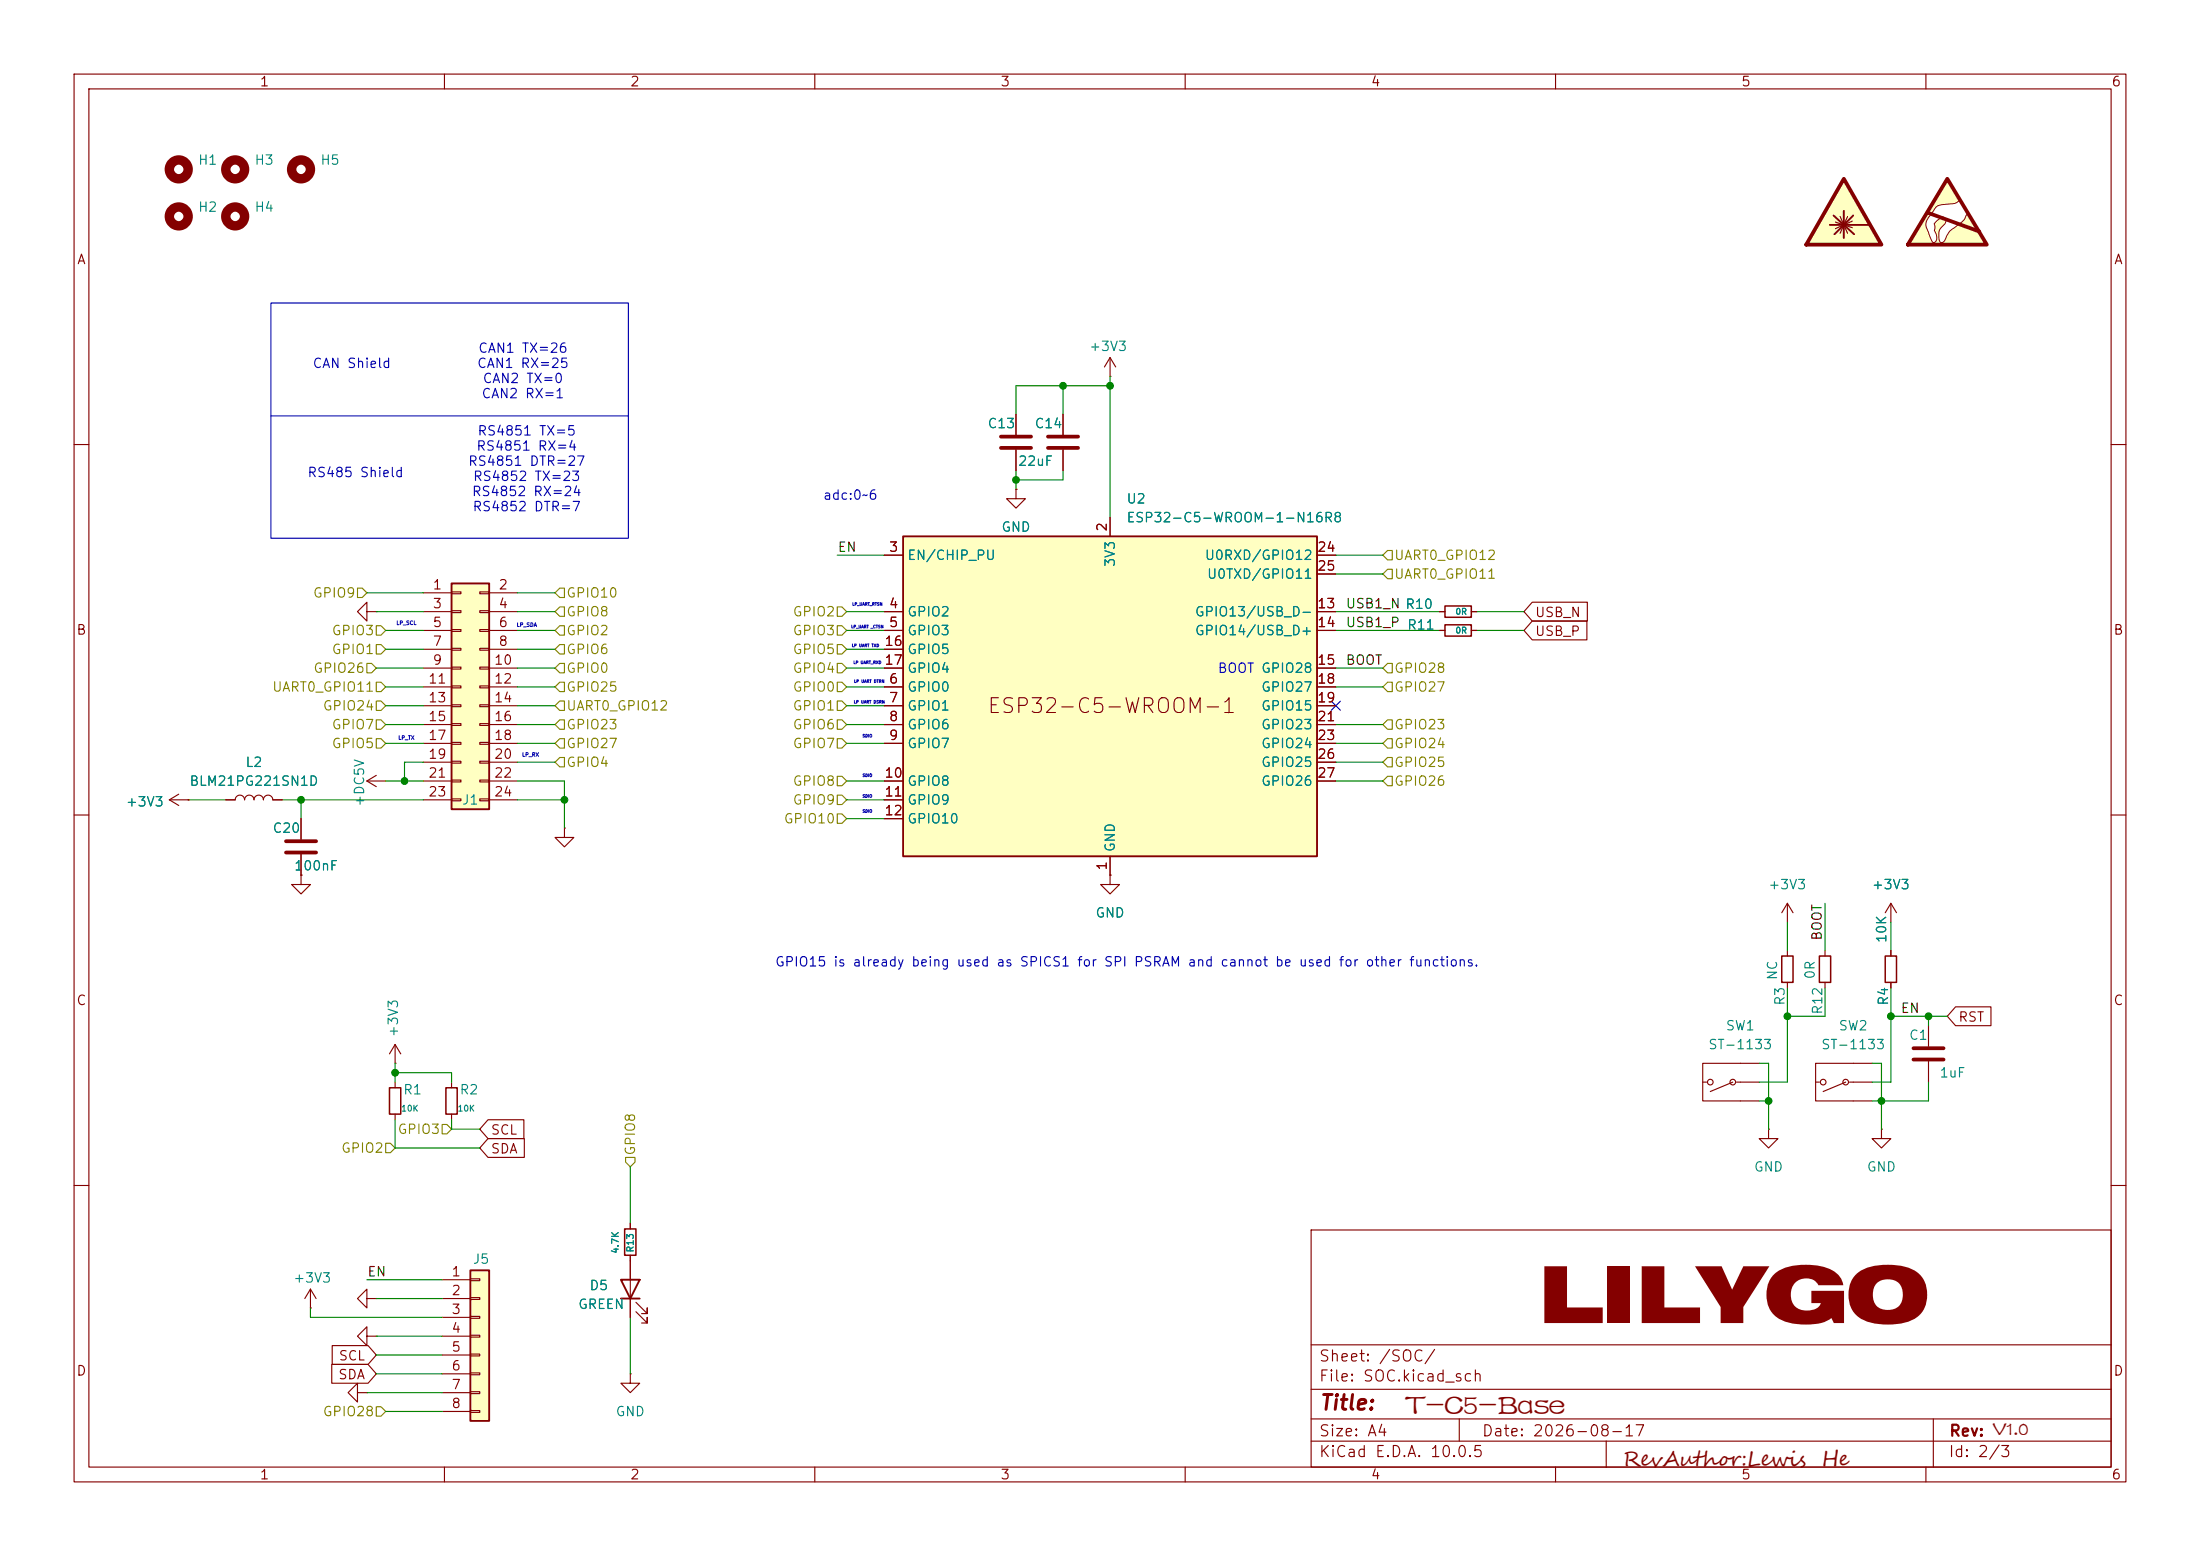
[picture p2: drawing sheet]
<svg xmlns="http://www.w3.org/2000/svg" width="297mm" height="210mm" viewBox="0 0 297 210" stroke-linecap="round" stroke-linejoin="round" font-family="sans-serif">
<g fill="none" stroke="#840000" stroke-width=".15">
<path d="M10 10h277v190h-277zM12 12h273v186h-273zM60 10v2M110 10v2M160 10v2M210 10v2M260 10v2M10 60h2M285 60h2M194.3 82.6h.8M198.6 82.6h.8M10 110h2"/>
<path d="M149.9 118.1v1.3h1.2l-1.2 1.3-1.3-1.3h1.3M149.9 118.1h.1M285 110h2M241.3 121.9v2.6M241.3 128.3v.7M241.3 132.6v.8M241.3 121.9l-.8 1.3M241.3 121.9l.8 1.3M246.4 128.3v.7M246.4 132.6v.8M53.3 143.5h.1M53.3 141v2.5"/>
<path d="M53.3 146.1v.7M53.3 150.4v.7M53.3 141l-.7 1.2M53.3 141l.8 1.2M61 146.1v.7M61 150.4v.7M229.9 146.1h.5M233.9 146.1l-3 1.2M234.4 146.1h3.1M237.5 143.5h-7.6v5.1h7.6M10 160h2M41.9 176.5h.1"/>
<path d="M41.9 174l.8 1.3M41.9 174l-.8 1.3M41.9 174v2.5M49.5 175.3v1.2l-1.2-1.2 1.2-1.3v1.3h1.3M50.8 175.3h.1M177 166h108v32h-108zM285 160h2M48.3 188v1.2l-1.3-1.2 1.3-1.3v1.3h1.2M49.5 188h.1M49.5 180.3v1.3l-1.2-1.3 1.2-1.2v1.2h1.3M50.8 180.3h.1M60 198v2"/>
<path d="M110 198v2M160 198v2M177 194.5h108M177 191.5h108M177 187.5h108M177 181.5h108M197 191.5v3M210 198v2M216.8 194.5v3.6M260 198v2M261 191.5v6.5"/>
<circle cx="230.9" cy="146.1" r=".38"/>
<circle cx="233.9" cy="146.1" r=".38"/>
</g>
<circle cx="31.7" cy="29.2" r="1.27" fill="none" stroke="#840000" stroke-width="1.3"/>
<path d="M195.1 81.8h3.5v1.5h-3.5zM240.5 129h1.6v3.6h-1.6zM245.6 129h1.5v3.6h-1.5zM52.6 146.8h1.5v3.6h-1.5zM60.2 146.8h1.5v3.6h-1.5z" fill="none" stroke="#840000" stroke-width=".2"/>
<path d="M121.9 72.4h55.9v43.2h-55.9z" fill="#ffffc2"/>
<path d="M121.9 72.4h55.9v43.2h-55.9zM83.8 172.7h2.6l-1.3 2.6zM83.8 175.3h2.6" fill="none" stroke="#840000" stroke-width=".25"/>
<g fill="none" stroke="#840000" stroke-width=".15">
<path d="M119.4 74.9h2.5M149.9 69.9v2.5M177.8 74.9h2.5M177.8 77.5h2.5M119.4 82.6h2.5M119.4 85.1h2.5M119.4 92.7h2.5M119.4 95.3h2.5M119.4 97.8h2.5M119.4 90.2h2.5M119.4 87.6h2.5M177.8 82.6h2.5"/>
<path d="M177.8 85.1h2.5M177.8 92.7h2.5M177.8 95.3h2.5M177.8 97.8h2.5M177.8 90.2h2.5M119.4 100.3h2.5M119.4 105.4h2.5M119.4 108h2.5M119.4 110.5h2.5M149.9 115.6v2.5M177.8 100.3h2.5M177.8 105.4h2.5"/>
<path d="M177.8 102.9h2.5M255.3 121.9l-.8 1.3M255.3 121.9l.7 1.3M255.3 121.9v2.6M260.3 138.4v2.8M238.8 152.4v1.3h1.2l-1.2 1.2-1.3-1.2h1.3M238.8 152.4h.1M245.1 146.1h.5M249.2 146.1l-3.1 1.2M249.7 146.1h3M252.7 143.5h-7.6v5.1h7.6M260.3 143.3v2.8"/>
<path d="M85.1 165.1v.8M85.1 169.4v8.4M85.9 177l1.5 1.6v-.8v.8h-.8M85.9 175.8l1.5 1.5v-.8v.8h-.8M85.1 185.4v1.3h1.3l-1.3 1.3-1.3-1.3h1.3M85.1 185.4h.1"/>
<circle cx="246.1" cy="146.1" r=".38"/>
<circle cx="249.2" cy="146.1" r=".38"/>
</g>
<path d="M84.3 165.9h1.6v3.5h-1.6z" fill="none" stroke="#840000" stroke-width=".2"/>
<g fill="none" stroke="#840000" stroke-width="1.3">
<circle cx="24.1" cy="29.2" r="1.27"/>
<circle cx="24.1" cy="22.9" r="1.27"/>
<circle cx="31.7" cy="22.9" r="1.27"/>
<circle cx="40.6" cy="22.9" r="1.27"/>
</g>
<path d="M258.3 143h4.1M258.3 141.5h4.1" fill="none" stroke="#840000" stroke-width=".51"/>
<path d="M248.9 24.1l5.1 8.9h-10.2z" fill="#ffffc2"/>
<path d="M248.9 24.1l5.1 8.9h-10.2z" fill="none" stroke="#840000" stroke-width=".51"/>
<path d="M247 30.4h5.5M247.5 29.1l2.8 2.5M248.9 28.4v3.7M250.2 29.1l-2.6 2.5" fill="none" stroke="#840000" stroke-width=".25"/>
<path d="M247.8 30l2.3 .7M248.4 29.2l1 2.3M249.4 29.2l-1 2.3M250.1 29.8l-2.3 1.1" fill="none" stroke="#840000" stroke-width=".15"/>
<path d="M262.8 24.1l.5 .5 1.3 2.2a1.07 1.07 0 0 1-.9 .7l-.8 .1a1.77 1.77 0 0 0-2 1l-.1 .2a1.86 1.86 0 0 0-.4 2.6v.1a2.27 2.27 0 0 0 .6 1.2 .77 .77 0 0 0 .4-1.2l-.3-.4 .1-.6-.1-.3 .7-.7a.44 .44 0 0 1 .7-.1 .32 .32 0 0 1 .2 .2 .32 .32 0 0 1 0 .3l-.1 .3a1.94 1.94 0 0 0-.7 2.4l.2 .1h.2a1.25 1.25 0 0 0 .5-.9 4.9 4.9 0 0 1 1.8-1.6 2.07 2.07 0 0 0 .9-1.2l.2-.2h.1l2.5 4.3h-10.8z" fill="#ffffc2"/>
<path d="M260.2 28.7l7 2.5M262.9 24.1l5.3 8.9h-10.6zM38.6 115.1h4.1M38.6 113.5h4.1" fill="none" stroke="#840000" stroke-width=".51"/>
<path d="M262.8 24.1l.5 .5 1.3 2.2a1.07 1.07 0 0 1-.9 .7l-.8 .1a1.77 1.77 0 0 0-2 1l-.1 .2a1.86 1.86 0 0 0-.4 2.6v.1a2.27 2.27 0 0 0 .6 1.2 .77 .77 0 0 0 .4-1.2l-.3-.4 .1-.6-.1-.3 .7-.7a.44 .44 0 0 1 .7-.1 .32 .32 0 0 1 .2 .2 .32 .32 0 0 1 0 .3l-.1 .3a1.94 1.94 0 0 0-.7 2.4l.2 .1h.2a1.25 1.25 0 0 0 .5-.9 4.9 4.9 0 0 1 1.8-1.6 2.07 2.07 0 0 0 .9-1.2l.2-.2h.1l2.5 4.3h-10.8z" fill="none" stroke="#840000" stroke-width=".14"/>
<path d="M254.5 129h1.5v3.6h-1.5z" fill="none" stroke="#840000" stroke-width=".2"/>
<g fill="none" stroke="#840000" stroke-width=".15">
<path d="M22.9 108h2.5M22.9 108l1.2 .7M24.1 107.2l-1.2 .8M25.4 108h.1M30.5 108h1.2a.64 .64 0 0 1 .7-.7 .64 .64 0 0 1 .6 .7 .64 .64 0 0 1 .7-.7 .64 .64 0 0 1 .6 .7 .64 .64 0 0 1 .6-.7 .64 .64 0 0 1 .7 .7 .64 .64 0 0 1 .6-.7 .64 .64 0 0 1 .6 .7h1.3M40.6 118.1v1.3h1.3l-1.3 1.3-1.2-1.3h1.2M40.6 118.1h.1M40.6 110.5v2.8M40.6 115.3v2.8M49.5 105.4l1.3 .8M49.5 105.4h2.6M50.8 104.6l-1.3 .8"/>
<path d="M76.2 111.8v1.2h1.3l-1.3 1.3-1.3-1.3h1.3M76.2 111.8h.1M255.3 128.3v.7M255.3 132.6v.8"/>
</g>
<path d="M61 78.7h5v30.5h-5z" fill="#ffffc2"/>
<path d="M61 78.7h5v30.5h-5z" fill="none" stroke="#840000" stroke-width=".25"/>
<g fill="none" stroke="#840000" stroke-width=".15">
<path d="M61 79.9h1.2v.2h-1.2zM64.8 79.9h1.2v.2h-1.2zM49.5 82.6v-1.3l-1.2 1.3 1.2 1.2v-1.2h1.3M50.8 82.6h.1M57.1 80h3.9M57.1 82.6h3.9M57.1 85.1h3.9M57.1 87.6h3.9M57.1 90.2h3.9M57.1 92.7h3.9M57.1 95.3h3.9M57.1 97.8h3.9"/>
<path d="M61 82.4h1.2v.3h-1.2zM61 85h1.2v.2h-1.2zM61 87.5h1.2v.3h-1.2zM61 90h1.2v.3h-1.2zM61 92.6h1.2v.2h-1.2zM61 95.1h1.2v.3h-1.2zM61 97.7h1.2v.2h-1.2zM64.8 82.4h1.2v.3h-1.2zM64.8 85h1.2v.2h-1.2zM64.8 87.5h1.2v.3h-1.2zM64.8 90h1.2v.3h-1.2zM64.8 92.6h1.2v.2h-1.2z"/>
<path d="M64.8 95.1h1.2v.3h-1.2zM64.8 97.7h1.2v.2h-1.2zM66 80h3.8M66 82.6h3.8M66 85.1h3.8M66 87.6h3.8M66 90.2h3.8M66 92.7h3.8M66 95.3h3.8M66 97.8h3.8M194.3 85.1h.8M198.6 85.1h.8"/>
<path d="M57.1 100.3h3.9M57.1 102.9h3.9M57.1 105.4h3.9M57.1 108h3.9M61 100.2h1.2v.3h-1.2zM61 102.7h1.2v.3h-1.2zM61 105.3h1.2v.2h-1.2zM61 107.8h1.2v.3h-1.2zM64.8 100.2h1.2v.3h-1.2zM64.8 102.7h1.2v.3h-1.2zM64.8 105.3h1.2v.2h-1.2zM64.8 107.8h1.2v.3h-1.2z"/>
<path d="M66 100.3h3.8M66 102.9h3.8M66 105.4h3.8M66 108h3.8"/>
</g>
<path d="M195.1 84.3h3.5v1.6h-3.5z" fill="none" stroke="#840000" stroke-width=".2"/>
<path d="M63.5 171.5h2.5v20.3h-2.5z" fill="#ffffc2"/>
<path d="M63.5 171.5h2.5v20.3h-2.5z" fill="none" stroke="#840000" stroke-width=".25"/>
<g fill="none" stroke="#840000" stroke-width=".15">
<path d="M137.2 55.9v2.8M143.5 55.9v2.8M149.9 50.8h.1M149.9 48.3l-.8 1.2M149.9 48.3l.7 1.2M149.9 48.3v2.5M119.4 74.9h2.5M137.2 66v1.3h1.2l-1.2 1.3-1.3-1.3h1.3M137.2 66h.1M137.2 60.7v2.8M143.5 60.7v2.8M149.9 69.9v2.5"/>
<path d="M177.8 74.9h2.5M177.8 77.5h2.5M119.4 82.6h2.5M119.4 85.1h2.5M119.4 92.7h2.5M119.4 95.3h2.5M119.4 97.8h2.5M119.4 90.2h2.5M119.4 87.6h2.5M177.8 82.6h2.5M177.8 85.1h2.5M177.8 92.7h2.5"/>
<path d="M177.8 95.3h2.5M177.8 97.8h2.5M177.8 90.2h2.5M194.3 82.6h.8M194.3 85.1h.8M198.6 82.6h.8M198.6 85.1h.8M206.9 83.8h7.3v2.6h-7.3l-1.2-1.3zM206.9 81.3h7.4v2.5h-7.4l-1.2-1.2zM25.4 108h.1M30.5 108h1.2M36.8 108h1.3"/>
<path d="M40.6 118.1h.1M40.6 110.5v2.8M40.6 115.3v2.8M119.4 108h2.5M119.4 100.3h2.5M119.4 105.4h2.5M119.4 110.5h2.5M149.9 118.1h.1M149.9 115.6v2.5M177.8 100.3h2.5M177.8 105.4h2.5M177.8 102.9h2.5"/>
<path d="M255.3 128.3v.7M255.3 132.6v.8M264 135.9h4.8v2.5h-4.8l-1.1-1.2zM65.9 151.1h4.8v2.6h-4.8l-1.1-1.3zM65.9 153.7h4.9v2.5h-4.9l-1.1-1.3zM254 152.4v1.3h1.3l-1.3 1.2-1.3-1.2h1.3M254 152.4h.1M59.7 172.7h3.8M59.7 175.3h3.8M59.7 177.8h3.8M63.5 172.6h1.3v.2h-1.3zM63.5 175.1h1.3v.3h-1.3z"/>
<path d="M63.5 177.7h1.3v.2h-1.3zM85.1 165.1v.8M85.1 169.4v3.3M85.1 175.3v2.5M44.8 184.1h4.9l1.1 1.3-1.1 1.3h-4.9zM44.8 181.6h4.9l1.1 1.3-1.1 1.3h-4.9zM59.7 180.3h3.8M59.7 182.9h3.8M59.7 185.4h3.8M59.7 188h3.8M59.7 190.5h3.8M63.5 180.2h1.3v.3h-1.3z"/>
<path d="M63.5 182.8h1.3v.2h-1.3zM63.5 185.3h1.3v.2h-1.3zM63.5 187.8h1.3v.3h-1.3zM63.5 190.4h1.3v.2h-1.3z"/>
</g>
<path d="M135.1 58.9h4.1M141.5 58.9h4M135.1 60.5h4.1M141.5 60.5h4" fill="none" stroke="#840000" stroke-width=".51"/>
<g fill="none" stroke="#848400" stroke-width=".15">
<path d="M48.3 79.4h.6l.6 .6-.6 .6h-.6zM75.6 79.4h.6v1.2h-.6l-.7-.6zM187.3 74.3h.7v1.3h-.7l-.6-.7zM187.3 76.8h.7v1.3h-.7l-.6-.6zM49.5 89.5h.7l.6 .7-.6 .6h-.7zM50.8 92.1h.6l.7 .6-.7 .6h-.6zM50.8 99.7h.6l.7 .6-.7 .7h-.6zM50.8 87h.6l.7 .6-.7 .7h-.6zM50.8 84.5h.6l.7 .6-.7 .6h-.6zM50.8 94.6h.6l.7 .7-.7 .6h-.6zM50.8 97.2h.6l.7 .6-.7 .6h-.6zM75.6 99.7h.6v1.3h-.6l-.7-.7z"/>
<path d="M75.6 92.1h.6v1.2h-.6l-.7-.6zM75.6 97.2h.6v1.2h-.6l-.7-.6zM75.6 94.6h.6v1.3h-.6l-.7-.6zM75.6 89.5h.6v1.3h-.6l-.7-.6zM75.6 87h.6v1.3h-.6l-.7-.7zM75.6 84.5h.6v1.2h-.6l-.7-.6zM75.6 81.9h.6v1.3h-.6l-.7-.6zM113 99.7h.7l.6 .6-.6 .7h-.7zM113 97.2h.7l.6 .6-.6 .6h-.7zM113 84.5h.7l.6 .6-.6 .6h-.7zM113 94.6h.7l.6 .7-.6 .6h-.7zM113 92.1h.7l.6 .6-.6 .6h-.7z"/>
<path d="M113 87h.7l.6 .6-.6 .7h-.7zM113 81.9h.7l.6 .7-.6 .6h-.7zM113 89.5h.7l.6 .7-.6 .6h-.7zM186.7 90.2l.6-.7h.7v1.3h-.7zM187.3 97.2h.7v1.2h-.7l-.6-.6zM187.3 99.7h.7v1.3h-.7l-.6-.7zM187.3 92.1h.7v1.2h-.7l-.6-.6zM75.6 102.2h.6v1.3h-.6l-.7-.6zM113 107.3h.7l.6 .7-.6 .6h-.7zM113 104.8h.7l.6 .6-.6 .6h-.7zM113 109.9h.7l.6 .6-.6 .6h-.7zM186.7 105.4l.6-.6h.7v1.2h-.7z"/>
<path d="M186.7 102.9l.6-.7h.7v1.3h-.7zM52.1 154.3h.6l.6 .6-.6 .7h-.6zM59.7 151.8h.6l.7 .6-.7 .6h-.6zM84.5 156.2h1.2v.6l-.6 .7-.6-.7zM50.8 189.9h.6l.7 .6-.7 .6h-.6z"/>
</g>
<path d="M36.6 40.9h48.2v31.7h-48.2zM36.6 56.1h48.2" fill="none" stroke="#0000c2" stroke-width=".15"/>
<g fill="none" stroke="#008400" stroke-width=".15">
<path d="M143.5 52.1v3.8M149.9 52.1h-12.7v3.8M149.9 50.8v19.1M113 74.9h6.4M137.2 63.5v2.5M143.5 63.5v1.3h-6.3M180.3 77.5h6.4M180.3 74.9h6.4M49.5 80h7.6M50.8 90.2h6.3M50.8 82.6h6.3M52.1 87.6h5"/>
<path d="M52.1 97.8h5M52.1 92.7h5M52.1 85.1h5M52.1 95.3h5M69.8 90.2h5.1M69.8 87.6h5.1M69.8 82.6h5.1M69.8 80h5.1M69.8 97.8h5.1M69.8 92.7h5.1M69.8 85.1h5.1M69.8 95.3h5.1"/>
<path d="M114.3 90.2h5.1M114.3 87.6h5.1M114.3 82.6h5.1M114.3 97.8h5.1M114.3 92.7h5.1M114.3 85.1h5.1M114.3 95.3h5.1M180.3 90.2h6.4M180.3 82.6h14M180.3 97.8h6.4M180.3 92.7h6.4M180.3 85.1h14"/>
<path d="M199.4 82.6h6.3M199.4 85.1h6.3M25.4 108h5.1M38.1 108h19M40.6 108v2.5M52.1 100.3h5M52.1 105.4h5M57.1 102.9h-2.5v2.5M69.8 100.3h5.1M69.8 102.9h5.1M69.8 105.4h6.4v6.4M69.8 108h6.4"/>
<path d="M114.3 100.3h5.1M114.3 105.4h5.1M114.3 108h5.1M114.3 110.5h5.1M180.3 100.3h6.4M180.3 102.9h6.4M180.3 105.4h6.4M241.3 124.5v3.8M241.3 133.4v12.7h-3.8M246.4 121.9v6.4M246.4 133.4v3.8h-5.1M255.3 124.5v3.8"/>
<path d="M255.3 133.4v12.7h-2.6M255.3 137.2h7.6M260.3 137.2v1.2M53.3 143.5v2.6M53.3 151.1v3.8h11.5M53.3 144.8h7.7v1.3M61 151.1v1.3h3.8M85.1 157.5v7.6M237.5 143.5h1.3v8.9M237.5 148.6h1.3M252.7 143.5h1.3v8.9M260.3 146.1v2.5h-7.6"/>
<path d="M41.9 176.5v1.3h17.8M49.5 172.7h10.2M50.8 175.3h8.9M85.1 177.8v7.6M49.5 188h10.2M50.8 180.3h8.9M50.8 182.9h8.9M50.8 185.4h8.9M52.1 190.5h7.6"/>
</g>
<path d="M179.7 94.6l1.2 1.3M180.9 94.6l-1.2 1.3" fill="none" stroke="#000084" stroke-width=".15"/>
<g fill="#008400" stroke="#008400" stroke-width=".14">
<circle cx="53.3" cy="144.8" r=".46"/>
<circle cx="254" cy="148.6" r=".46"/>
<circle cx="260.3" cy="137.2" r=".46"/>
<circle cx="238.8" cy="148.6" r=".46"/>
<circle cx="241.3" cy="137.2" r=".46"/>
<circle cx="255.3" cy="137.2" r=".46"/>
<circle cx="54.6" cy="105.4" r=".46"/>
<circle cx="76.2" cy="108" r=".46"/>
<circle cx="40.6" cy="108" r=".46"/>
<circle cx="137.2" cy="64.8" r=".46"/>
<circle cx="149.9" cy="52.1" r=".46"/>
<circle cx="143.5" cy="52.1" r=".46"/>
</g>
<text font-size="10.6" fill="#840000" x="207.6" y="178.6">LILYGO</text>
<text font-size="4.2" fill="#840000" x="189.7" y="190.9">T-C5-Base</text>
<g font-size="2.8" fill="#840000">
<text x="219.1" y="197.8">RevAuthor:Lewis</text>
<text x="246" y="197.8">He</text>
<text x="269" y="193.7">V1.0</text>
</g>
<g font-size="2" fill="#840000">
<text x="133.2" y="96.8">ESP32-C5-WROOM-1</text>
<text x="178" y="190.8">Title:</text>
</g>
<g font-size="1.5" fill="#840000">
<text x="178" y="184.1">Sheet: /SOC/</text>
<text x="178" y="186.8">File: SOC.kicad_sch</text>
<text x="178" y="197">KiCad E.D.A. 10.0.5</text>
<text x="178" y="194.2">Size: A4</text>
<text x="200" y="194.2">Date: 2026-08-17</text>
<text x="263" y="197">Id: 2/3</text>
<text x="263" y="194.2">Rev:</text>
</g>
<g font-size="1.3" fill="#840000">
<text x="35" y="12">1</text>
<text x="85" y="12">2</text>
<text x="135" y="12">3</text>
<text x="185" y="12">4</text>
<text x="235" y="12">5</text>
<text x="285" y="12">6</text>
<text x="10.3" y="36">A</text>
<text x="285.3" y="36">A</text>
<text x="149.7" y="71.9" transform="rotate(-90 149.7 71.9)">2</text>
<text x="119.9" y="74.8">3</text>
<text x="177.7" y="74.8">24</text>
<text x="177.7" y="77.3">25</text>
<text x="58.3" y="79.9">1</text>
<text x="58.3" y="82.4">3</text>
<text x="67.2" y="79.9">2</text>
<text x="67.2" y="82.4">4</text>
<text x="119.9" y="82.4">4</text>
<text x="177.7" y="82.4">13</text>
<text x="207.1" y="83.6">USB_N</text>
<text x="10.2" y="86">B</text>
<text x="58.3" y="85">5</text>
<text x="58.3" y="87.5">7</text>
<text x="67.2" y="85">6</text>
<text x="67.2" y="87.5">8</text>
<text x="119.3" y="87.5">16</text>
<text x="119.9" y="85">5</text>
<text x="177.7" y="85">14</text>
<text x="207.1" y="86.1">USB_P</text>
<text x="285.2" y="86">B</text>
<text x="57.7" y="92.6">11</text>
<text x="57.7" y="95.1">13</text>
<text x="58.3" y="90">9</text>
<text x="66.6" y="90">10</text>
<text x="66.6" y="92.6">12</text>
<text x="66.6" y="95.1">14</text>
<text x="119.3" y="90">17</text>
<text x="119.9" y="92.6">6</text>
<text x="119.9" y="95.1">7</text>
<text x="177.7" y="90">15</text>
<text x="177.7" y="92.6">18</text>
<text x="177.7" y="95.1">19</text>
<text x="57.7" y="97.7">15</text>
<text x="57.7" y="100.2">17</text>
<text x="66.6" y="97.7">16</text>
<text x="66.6" y="100.2">18</text>
<text x="119.9" y="97.7">8</text>
<text x="119.9" y="100.2">9</text>
<text x="177.7" y="97.7">21</text>
<text x="177.7" y="100.2">23</text>
<text x="57.7" y="102.7">19</text>
<text x="57.7" y="105.3">21</text>
<text x="57.7" y="107.8">23</text>
<text x="66.6" y="102.7">20</text>
<text x="66.6" y="105.3">22</text>
<text x="66.6" y="107.8">24</text>
<text x="119.3" y="105.3">10</text>
<text x="119.3" y="107.8">11</text>
<text x="177.7" y="102.7">26</text>
<text x="177.7" y="105.3">27</text>
<text x="119.3" y="110.4">12</text>
<text x="149.7" y="117.6" transform="rotate(-90 149.7 117.6)">1</text>
<text x="10.2" y="136">C</text>
<text x="285.2" y="136">C</text>
<text x="264.3" y="138.2">RST</text>
<text x="66.2" y="153.5">SCL</text>
<text x="66.2" y="156">SDA</text>
<text x="60.9" y="172.6">1</text>
<text x="60.9" y="175.1">2</text>
<text x="60.9" y="177.7">3</text>
<text x="10.2" y="186">D</text>
<text x="45.6" y="183.9">SCL</text>
<text x="60.9" y="180.2">4</text>
<text x="60.9" y="182.7">5</text>
<text x="60.9" y="185.3">6</text>
<text x="285.2" y="186">D</text>
<text x="45.6" y="186.5">SDA</text>
<text x="60.9" y="187.8">7</text>
<text x="60.9" y="190.4">8</text>
<text x="35" y="200">1</text>
<text x="85" y="200">2</text>
<text x="135" y="200">3</text>
<text x="185" y="200">4</text>
<text x="235" y="200">5</text>
<text x="285" y="200">6</text>
</g>
<g font-size="1.3" fill="#008484">
<text x="26.7" y="22.6">H1</text>
<text x="34.3" y="22.6">H3</text>
<text x="43.2" y="22.6">H5</text>
<text x="26.7" y="28.9">H2</text>
<text x="34.3" y="28.9">H4</text>
<text x="146.9" y="47.7">+3V3</text>
<text x="133.2" y="58.1">C13</text>
<text x="139.6" y="58.1">C14</text>
<text x="137.3" y="63.2">22uF</text>
<text x="152" y="68.3">U2</text>
<text x="152" y="70.8">ESP32-C5-WROOM-1-N16R8</text>
<text x="122.4" y="75.9">EN/CHIP_PU</text>
<text x="135.1" y="72.1">GND</text>
<text x="150.8" y="76.6" transform="rotate(-90 150.8 76.6)">3V3</text>
<text x="162.6" y="75.9">U0RXD/GPIO12</text>
<text x="122.4" y="83.5">GPIO2</text>
<text x="161.2" y="83.5">GPIO13/USB_D-</text>
<text x="162.9" y="78.4">U0TXD/GPIO11</text>
<text x="189.6" y="82.5">R10</text>
<text x="122.4" y="86.1">GPIO3</text>
<text x="122.4" y="88.6">GPIO5</text>
<text x="161.2" y="86.1">GPIO14/USB_D+</text>
<text x="189.9" y="85.3">R11</text>
<text x="122.4" y="93.7">GPIO0</text>
<text x="122.4" y="91.1">GPIO4</text>
<text x="170.2" y="93.7">GPIO27</text>
<text x="170.2" y="91.1">GPIO28</text>
<text x="122.4" y="96.2">GPIO1</text>
<text x="122.4" y="98.8">GPIO6</text>
<text x="122.4" y="101.3">GPIO7</text>
<text x="170.2" y="96.2">GPIO15</text>
<text x="170.2" y="98.8">GPIO23</text>
<text x="170.2" y="101.3">GPIO24</text>
<text x="25.5" y="106.4">BLM21PG221SN1D</text>
<text x="33" y="103.8">L2</text>
<text x="122.4" y="106.4">GPIO8</text>
<text x="170.2" y="103.8">GPIO25</text>
<text x="170.2" y="106.4">GPIO26</text>
<text x="16.9" y="109.2">+3V3</text>
<text x="36.7" y="112.7">C20</text>
<text x="49.5" y="109" transform="rotate(-90 49.5 109)">+DC5V</text>
<text x="62.3" y="108.9">J1</text>
<text x="122.4" y="108.9">GPIO9</text>
<text x="122.4" y="111.5">GPIO10</text>
<text x="39.6" y="117.8">100nF</text>
<text x="150.8" y="115.1" transform="rotate(-90 150.8 115.1)">GND</text>
<text x="147.8" y="124.2">GND</text>
<text x="238.6" y="120.3">+3V3</text>
<text x="252.6" y="120.3">+3V3</text>
<text x="255" y="127.4" transform="rotate(-90 255 127.4)">10K</text>
<text x="240.2" y="132.4" transform="rotate(-90 240.2 132.4)">NC</text>
<text x="241.2" y="135.8" transform="rotate(-90 241.2 135.8)">R3</text>
<text x="245.3" y="132.3" transform="rotate(-90 245.3 132.3)">0R</text>
<text x="246.3" y="137" transform="rotate(-90 246.3 137)">R12</text>
<text x="255.2" y="135.8" transform="rotate(-90 255.2 135.8)">R4</text>
<text x="54" y="140.1" transform="rotate(-90 54 140.1)">+3V3</text>
<text x="230.5" y="141.9">ST-1133</text>
<text x="232.9" y="139.4">SW1</text>
<text x="245.8" y="141.9">ST-1133</text>
<text x="248.1" y="139.4">SW2</text>
<text x="257.6" y="140.7">C1</text>
<text x="54.3" y="148">R1</text>
<text x="62" y="148">R2</text>
<text x="261.7" y="145.7">1uF</text>
<text x="236.7" y="158.4">GND</text>
<text x="251.9" y="158.4">GND</text>
<text x="39.5" y="173.4">+3V3</text>
<text x="63.7" y="170.9">J5</text>
<text x="78" y="177">GREEN</text>
<text x="79.5" y="174.4">D5</text>
<text x="83" y="191.5">GND</text>
</g>
<g font-size="1.3" fill="#0000c2">
<text x="64.5" y="47.9">CAN1 TX=26</text>
<text x="42.1" y="50">CAN Shield</text>
<text x="64.3" y="50">CAN1 RX=25</text>
<text x="65.1" y="52">CAN2 TX=0</text>
<text x="64.4" y="59.1">RS4851 TX=5</text>
<text x="64.9" y="54.1">CAN2 RX=1</text>
<text x="41.4" y="64.7">RS485 Shield</text>
<text x="63.1" y="63.2">RS4851 DTR=27</text>
<text x="63.8" y="65.2">RS4852 TX=23</text>
<text x="64.2" y="61.1">RS4851 RX=4</text>
<text x="63.6" y="67.3">RS4852 RX=24</text>
<text x="63.7" y="69.3">RS4852 DTR=7</text>
<text x="111" y="67.8">adc:0~6</text>
<text x="164.3" y="91.1">BOOT GPIO28</text>
<text x="104.5" y="130.8">GPIO15 is already being used as SPICS1 for SPI PSRAM and cannot be used for other functions.</text>
</g>
<g font-size="1.3">
<text x="113" y="74.8">EN</text>
<text x="181.6" y="82.4">USB1_N R10</text>
<text x="181.6" y="85">USB1_P</text>
<text x="181.6" y="90">BOOT</text>
<text x="246.3" y="127" transform="rotate(-90 246.3 127)">BOOT</text>
<text x="256.5" y="137">EN</text>
<text x="49.5" y="172.6">EN</text>
</g>
<g font-size="1.3" fill="#848400">
<text x="188.1" y="75.9">UART0_GPIO12</text>
<text x="42.2" y="81">GPIO9</text>
<text x="76.4" y="81">GPIO10</text>
<text x="76.4" y="83.5">GPIO8</text>
<text x="106.9" y="83.5">GPIO2</text>
<text x="188.1" y="78.4">UART0_GPIO11</text>
<text x="44.7" y="88.6">GPIO1</text>
<text x="44.7" y="86.1">GPIO3</text>
<text x="76.4" y="88.6">GPIO6</text>
<text x="76.4" y="86.1">GPIO2</text>
<text x="106.9" y="86.1">GPIO3</text>
<text x="106.9" y="88.6">GPIO5</text>
<text x="36.7" y="93.7">UART0_GPIO11</text>
<text x="42.2" y="91.1">GPIO26</text>
<text x="76.4" y="93.7">GPIO25</text>
<text x="76.4" y="91.1">GPIO0</text>
<text x="106.9" y="93.7">GPIO0</text>
<text x="106.9" y="91.1">GPIO4</text>
<text x="188.1" y="91.1">GPIO28</text>
<text x="188.1" y="93.7">GPIO27</text>
<text x="43.5" y="96.2">GPIO24</text>
<text x="44.7" y="101.3">GPIO5</text>
<text x="44.7" y="98.8">GPIO7</text>
<text x="76.4" y="101.3">GPIO27</text>
<text x="76.4" y="98.8">GPIO23</text>
<text x="76.4" y="96.2">UART0_GPIO12</text>
<text x="106.9" y="101.3">GPIO7</text>
<text x="106.9" y="98.8">GPIO6</text>
<text x="106.9" y="96.2">GPIO1</text>
<text x="188.1" y="98.8">GPIO23</text>
<text x="188.1" y="101.3">GPIO24</text>
<text x="76.4" y="103.8">GPIO4</text>
<text x="106.9" y="106.4">GPIO8</text>
<text x="188.1" y="106.4">GPIO26</text>
<text x="188.1" y="103.8">GPIO25</text>
<text x="105.7" y="111.5">GPIO10</text>
<text x="106.9" y="108.9">GPIO9</text>
<text x="46" y="155.9">GPIO2</text>
<text x="53.6" y="153.4">GPIO3</text>
<text x="86.1" y="156" transform="rotate(-90 86.1 156)">GPIO8</text>
<text x="43.5" y="191.5">GPIO28</text>
</g>
<g font-size=".9" fill="#008484">
<text x="83.7" y="169.3" transform="rotate(-90 83.7 169.3)">4.7K</text>
<text x="85.8" y="169.1" transform="rotate(-90 85.8 169.1)">R13</text>
</g>
<g font-size=".8" fill="#008484">
<text x="196.4" y="83.2">0R</text>
<text x="196.4" y="85.7">0R</text>
<text x="54.1" y="150.2">10K</text>
<text x="61.7" y="150.2">10K</text>
</g>
<g font-size=".5" fill="#0000c2">
<text x="53.5" y="84.5">LP_SCL</text>
<text x="69.7" y="84.7">LP_SDA</text>
<text x="53.7" y="100">LP_TX</text>
<text x="70.4" y="102.2">LP_RX</text>
</g>
<g font-size=".4" fill="#0000c2">
<text x="115" y="81.8">LP_UART_RTSN</text>
<text x="114.9" y="84.9">LP_UART _CTSN</text>
<text x="115" y="87.4">LP UART TXD</text>
<text x="115.2" y="89.7">LP UART_RXD</text>
<text x="115.2" y="95">LP UART DSRN</text>
<text x="115.3" y="92.2">LP UART DTRN</text>
<text x="116.4" y="99.6">SDIO</text>
<text x="116.4" y="104.9">SDIO</text>
<text x="116.4" y="107.7">SDIO</text>
<text x="116.4" y="109.8">SDIO</text>
</g>
</svg>
